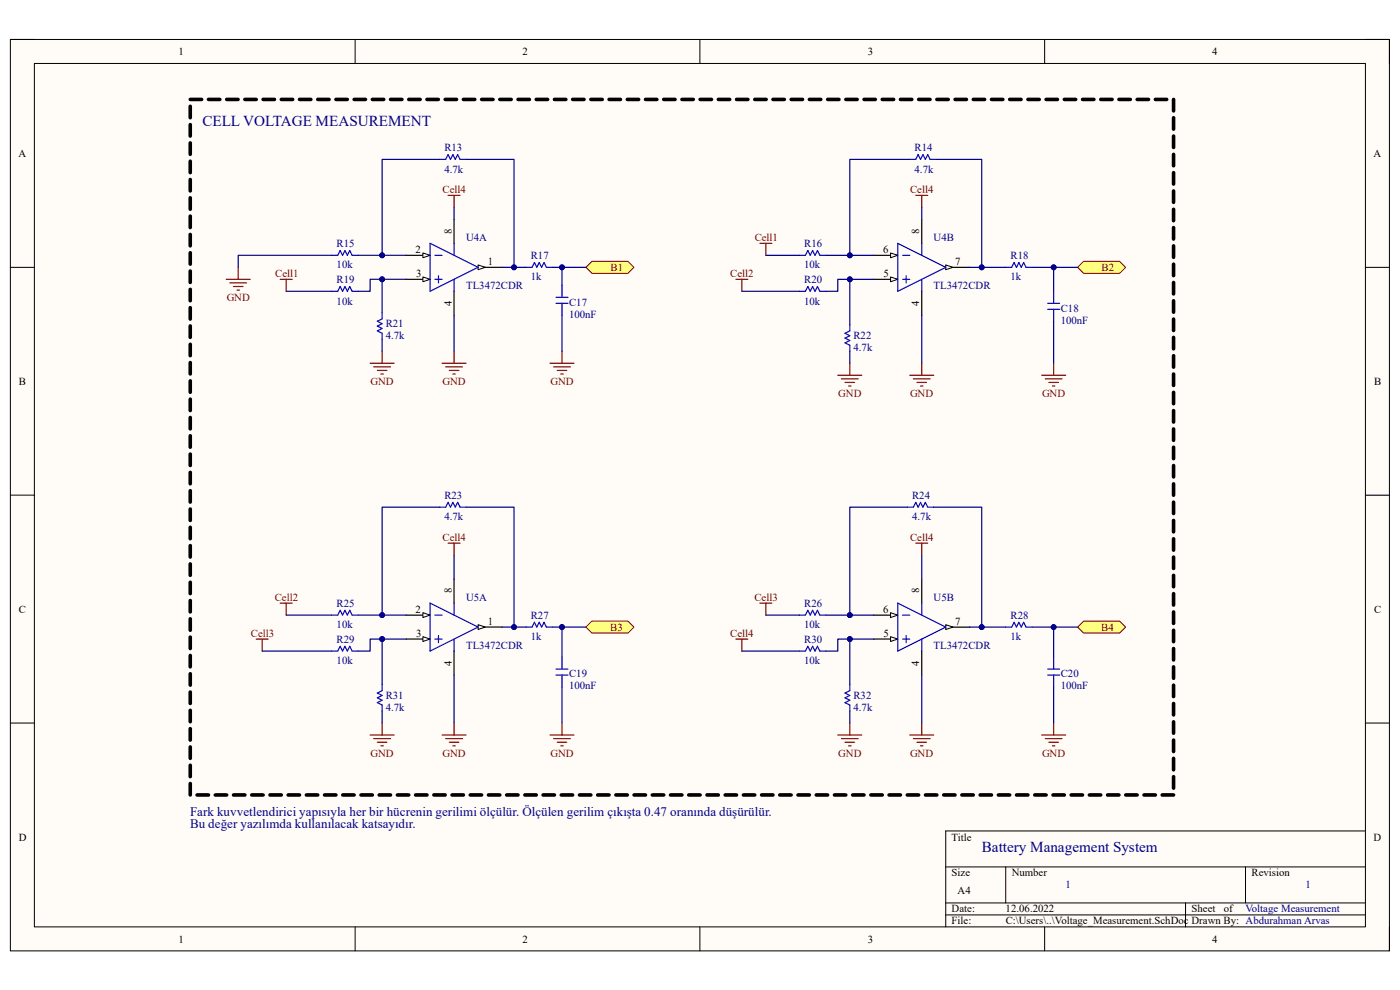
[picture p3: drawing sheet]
<svg xmlns="http://www.w3.org/2000/svg" width="297mm" height="210mm" viewBox="0 0 297 210" stroke-linecap="round" stroke-linejoin="round" font-family="sans-serif">
<path d="M2.2 8.4h292.6v193.3h-292.6z" fill-rule="evenodd" fill="#fffcf8"/>
<path d="M2.2 8.4h292.6v193.3h-292.6z" fill="none" stroke="#000" stroke-width=".21"/>
<path d="M7.3 13.5h282.4v183.1h-282.4z" fill-rule="evenodd" fill="#fffcf8"/>
<g fill="none" stroke="#000" stroke-width=".21">
<path d="M2.2 8.4h5.1M7.3 13.5h282.4v183.1h-282.4zM75.3 8.4v5.1M148.5 8.4v5.1M221.6 8.4v5.1M289.7 8.4h5.1v5.1M2.2 56.7h5.1M289.7 56.7h5.1M2.2 105h5.1M289.7 105.1h5.1M2.2 153.4h5.1M289.7 153.4h5.1"/>
<path d="M289.7 176.3h-89.1v20.3M75.3 196.6v5.1M148.5 196.6v5.1M200.6 183.9h89.1M200.6 191.5h89.1M200.6 194.1h89.1M213.4 183.9v7.6M221.6 196.6v5.1M251.5 191.5v5.1M264.2 183.9v7.6M294.8 196.6v5.1"/>
</g>
<path d="M101.4 56.7h5.1" fill="none" stroke="#000" stroke-width=".25"/>
<path d="M101.4 56.2l1.5 .5-1.5 .5z" fill="#f8fcff"/>
<path d="M101.4 56.2l1.5 .5-1.5 .5z" fill="none" stroke="#000" stroke-width=".21"/>
<path d="M86.2 59.3h5" fill="none" stroke="#000" stroke-width=".25"/>
<path d="M89.7 58.7l1.5 .6-1.5 .5z" fill="#f8fcff"/>
<path d="M89.7 58.7l1.5 .6-1.5 .5z" fill="none" stroke="#000" stroke-width=".21"/>
<path d="M86.2 54.2h5" fill="none" stroke="#000" stroke-width=".25"/>
<path d="M89.7 53.7l1.5 .5-1.5 .5z" fill="#f8fcff"/>
<path d="M89.7 53.7l1.5 .5-1.5 .5z" fill="none" stroke="#000" stroke-width=".21"/>
<path d="M91.2 51.6l10.2 5.1-10.2 5.1zM92.3 54.2h1.5M92.3 59.3h1.5M93 58.5v1.5M96.3 51.6v2.6M96.3 59.3v2.5" fill="none" stroke="#00f" stroke-width=".25"/>
<path d="M96.3 46.5v5.1M200.6 56.7h5.1M96.3 61.8v5.1" fill="none" stroke="#000" stroke-width=".25"/>
<path d="M200.6 56.2l1.6 .5-1.6 .5z" fill="#f8fcff"/>
<path d="M200.6 56.2l1.6 .5-1.6 .5z" fill="none" stroke="#000" stroke-width=".21"/>
<path d="M185.4 59.3h5.1" fill="none" stroke="#000" stroke-width=".25"/>
<path d="M188.9 58.7l1.6 .6-1.6 .5z" fill="#f8fcff"/>
<path d="M188.9 58.7l1.6 .6-1.6 .5z" fill="none" stroke="#000" stroke-width=".21"/>
<path d="M185.4 54.2h5.1" fill="none" stroke="#000" stroke-width=".25"/>
<path d="M188.9 53.7l1.6 .5-1.6 .5z" fill="#f8fcff"/>
<path d="M188.9 53.7l1.6 .5-1.6 .5z" fill="none" stroke="#000" stroke-width=".21"/>
<path d="M190.5 51.6l10.1 5.1-10.1 5.1zM191.5 54.2h1.5M191.5 59.3h1.5M192.2 58.5v1.5M195.5 51.6v2.6M195.5 59.3v2.5" fill="none" stroke="#00f" stroke-width=".25"/>
<path d="M195.5 46.5v5.1M195.5 61.8v5.1M101.4 133h5.1" fill="none" stroke="#000" stroke-width=".25"/>
<path d="M101.4 132.5l1.5 .5-1.5 .5z" fill="#f8fcff"/>
<path d="M101.4 132.5l1.5 .5-1.5 .5z" fill="none" stroke="#000" stroke-width=".21"/>
<path d="M86.2 135.6h5" fill="none" stroke="#000" stroke-width=".25"/>
<path d="M89.7 135.1l1.5 .5-1.5 .5z" fill="#f8fcff"/>
<path d="M89.7 135.1l1.5 .5-1.5 .5z" fill="none" stroke="#000" stroke-width=".21"/>
<path d="M86.2 130.5h5" fill="none" stroke="#000" stroke-width=".25"/>
<path d="M89.7 130l1.5 .5-1.5 .5z" fill="#f8fcff"/>
<path d="M89.7 130l1.5 .5-1.5 .5z" fill="none" stroke="#000" stroke-width=".21"/>
<path d="M91.2 127.9l10.2 5.1-10.2 5.1zM92.3 130.5h1.5M92.3 135.6h1.5M93 134.8v1.5M96.3 127.9v2.6M96.3 135.6v2.5" fill="none" stroke="#00f" stroke-width=".25"/>
<path d="M96.3 122.9v5M96.3 138.1v5.1M200.6 133h5.1" fill="none" stroke="#000" stroke-width=".25"/>
<path d="M200.6 132.5l1.6 .5-1.6 .5z" fill="#f8fcff"/>
<path d="M200.6 132.5l1.6 .5-1.6 .5z" fill="none" stroke="#000" stroke-width=".21"/>
<path d="M185.4 135.6h5.1" fill="none" stroke="#000" stroke-width=".25"/>
<path d="M188.9 135.1l1.6 .5-1.6 .5z" fill="#f8fcff"/>
<path d="M188.9 135.1l1.6 .5-1.6 .5z" fill="none" stroke="#000" stroke-width=".21"/>
<path d="M185.4 130.5h5.1" fill="none" stroke="#000" stroke-width=".25"/>
<path d="M188.9 130l1.6 .5-1.6 .5z" fill="#f8fcff"/>
<path d="M188.9 130l1.6 .5-1.6 .5z" fill="none" stroke="#000" stroke-width=".21"/>
<g fill="none" stroke="#00f" stroke-width=".25">
<path d="M93.3 33.8h1.3l.5-1 .5 1 .5-1 .5 1 .5-1 .5 1h1.3M193 33.8h1.3l.5-1 .5 1 .5-1 .5 1 .5-1 .5 1h1.3M70.4 54.2h1.3l.5-1.1 .5 1.1 .5-1.1 .5 1.1 .5-1.1 .5 1.1h1.3M111.6 56.7h1.3l.5-1 .5 1 .5-1 .5 1 .5-1 .5 1h1.3M169.6 54.2h1.3l.5-1.1 .5 1.1 .5-1.1 .5 1.1 .5-1.1 .5 1.1h1.3M213.4 56.7h1.2l.5-1 .5 1 .6-1 .5 1 .5-1 .5 1h1.3M70.4 61.8h1.3l.5-1 .5 1 .5-1 .5 1 .5-1 .5 1h1.3M81.1 66.4v1.2l-1.1 .6 1.1 .5-1.1 .5 1.1 .5-1.1 .5 1.1 .5v1.3M118 64.3h2.5M118 63.1h2.5M119.2 60.5v2.6M119.2 64.3v2.6"/>
<path d="M169.6 61.8h1.3l.5-1 .5 1 .5-1 .5 1 .5-1 .5 1h1.3M180.3 68.9v1.3l-1 .5 1 .5-1 .5 1 .5-1 .5 1 .5v1.3M222.3 65.6h2.5M222.3 64.3h2.5M223.5 61.8v2.5M223.5 65.6v2.6M93.3 107.6h1.3l.5-1 .5 1 .5-1 .5 1 .5-1 .5 1h1.3M192.5 107.6h1.3l.5-1 .5 1 .5-1 .5 1 .5-1 .5 1h1.3M70.4 130.5h1.3l.5-1 .5 1 .5-1 .5 1 .5-1 .5 1h1.3M70.4 138.1h1.3l.5-1 .5 1 .5-1 .5 1 .5-1 .5 1h1.3M111.6 133h1.3l.5-1 .5 1 .5-1 .5 1 .5-1 .5 1h1.3M119.2 139.4v2.5"/>
<path d="M169.6 130.5h1.3l.5-1 .5 1 .5-1 .5 1 .5-1 .5 1h1.3M169.6 138.1h1.3l.5-1 .5 1 .5-1 .5 1 .5-1 .5 1h1.3M190.5 127.9l10.1 5.1-10.1 5.1zM191.5 130.5h1.5M191.5 135.6h1.5M192.2 134.8v1.5M195.5 127.9v2.6M195.5 135.6v2.5M213.4 133h1.2l.5-1 .5 1 .6-1 .5 1 .5-1 .5 1h1.3M223.5 139.4v2.5M81.1 145.2v1.3l-1 .5 1 .5-1 .5 1 .5-1 .6 1 .5v1.2M118 143.2h2.5"/>
<path d="M118 141.9h2.5M119.2 143.2v2.5M180.3 145.2v1.3l-1 .5 1 .5-1 .5 1 .5-1 .6 1 .5v1.2M222.3 143.2h2.5M222.3 141.9h2.5M223.5 143.2v2.6"/>
</g>
<path d="M195.5 122.9v5M195.5 138.1v5.1" fill="none" stroke="#000" stroke-width=".25"/>
<g fill="none" stroke="#800000" stroke-width=".25">
<path d="M48 59.3h5.1M50.5 56.7v2.6M59.4 59.3h2.6M60.7 59.3v2.5M95.1 41.4h2.5M96.3 41.4v2.6M156.1 59.3h2.6M157.4 59.3v2.5M161.2 51.6h2.5M162.5 51.6v2.6M194.3 41.4h2.5M195.5 41.4v2.6"/>
<path d="M48.8 60h3.5M49.5 60.8h2.1M50.3 61.5h.5M78.5 77.1h5.1M79.3 77.8h3.5M80 78.6h2.1M80.8 79.3h.5M81.1 74.5v2.6M93.8 77.1h5.1M94.6 77.8h3.5M95.3 78.6h2.1M96.1 79.3h.5"/>
<path d="M96.3 74.5v2.6M116.7 77.1h5.1M117.4 77.8h3.6M118.2 78.6h2M119 79.3h.5M119.2 74.5v2.6M177.7 79.6h5.1M180.3 77.1v2.5M193 79.6h5.1M195.5 77.1v2.5M221 79.6h5.1M223.5 77.1v2.5"/>
<path d="M178.5 80.4h3.6M179.3 81.1h2M180 81.9h.5M193.8 80.4h3.5M194.5 81.1h2.1M195.3 81.9h.5M221.8 80.4h3.5M222.5 81.1h2M223.3 81.9h.5M95.1 115.2h2.5M96.3 115.2v2.6M194.3 115.2h2.5"/>
<path d="M195.5 115.2v2.6M54.4 135.6h2.5M55.6 135.6v2.5M59.4 127.9h2.6M60.7 127.9v2.6M156.1 135.6h2.6M157.4 135.6v2.5M161.2 127.9h2.5M162.5 127.9v2.6M78.5 155.9h5.1M79.3 156.7h3.5M80.1 157.5h2"/>
<path d="M80.8 158.2h.5M81.1 153.4v2.5M93.8 155.9h5.1M94.6 156.7h3.5M95.3 157.5h2.1M96.1 158.2h.5M96.3 153.4v2.5M116.7 155.9h5.1M117.4 156.7h3.6M118.2 157.5h2M119 158.2h.5M119.2 153.4v2.5"/>
<path d="M177.7 155.9h5.1M178.5 156.7h3.6M179.3 157.5h2M180 158.2h.5M180.3 153.4v2.5M193 155.9h5.1M193.8 156.7h3.5M194.5 157.5h2.1M195.3 158.2h.5M195.5 153.4v2.5M221 155.9h5.1M221.8 156.7h3.5"/>
<path d="M222.5 157.5h2M223.3 158.2h.5M223.5 153.4v2.5"/>
</g>
<path d="M125.6 55.4h7.6l1.3 1.3-1.3 1.3h-7.6l-1.3-1.3z" fill-rule="evenodd" fill="#ffff80"/>
<path d="M125.6 55.4h7.6l1.3 1.3-1.3 1.3h-7.6l-1.3-1.3z" fill="none" stroke="#800000" stroke-width=".21"/>
<path d="M229.9 55.4h7.6l1.3 1.3-1.3 1.3h-7.6l-1.3-1.3z" fill-rule="evenodd" fill="#ffff80"/>
<path d="M229.9 55.4h7.6l1.3 1.3-1.3 1.3h-7.6l-1.3-1.3z" fill="none" stroke="#800000" stroke-width=".21"/>
<path d="M124.3 133l1.3-1.2h7.6l1.3 1.2-1.3 1.3h-7.6z" fill-rule="evenodd" fill="#ffff80"/>
<path d="M124.3 133l1.3-1.2h7.6l1.3 1.2-1.3 1.3h-7.6z" fill="none" stroke="#800000" stroke-width=".21"/>
<path d="M229.9 131.8h7.6l1.3 1.2-1.3 1.3h-7.6l-1.3-1.3z" fill-rule="evenodd" fill="#ffff80"/>
<path d="M229.9 131.8h7.6l1.3 1.2-1.3 1.3h-7.6l-1.3-1.3z" fill="none" stroke="#800000" stroke-width=".21"/>
<path d="M93.3 33.8h-12.2v20.4" fill="none" stroke="#000080" stroke-width=".25"/>
<circle cx="81.1" cy="54.2" r=".51" fill="#000080"/>
<circle cx="81.1" cy="54.2" r=".51" fill="none" stroke="#000080" stroke-width=".21"/>
<path d="M98.9 33.8h10.2v22.9" fill="none" stroke="#000080" stroke-width=".25"/>
<circle cx="109" cy="56.7" r=".51" fill="#000080"/>
<circle cx="109" cy="56.7" r=".51" fill="none" stroke="#000080" stroke-width=".21"/>
<path d="M81.1 59.3v7.1" fill="none" stroke="#000080" stroke-width=".25"/>
<circle cx="81.1" cy="59.2" r=".51" fill="#000080"/>
<circle cx="81.1" cy="59.2" r=".51" fill="none" stroke="#000080" stroke-width=".21"/>
<path d="M193 33.8h-12.7v20.4" fill="none" stroke="#000080" stroke-width=".25"/>
<circle cx="180.3" cy="54.2" r=".51" fill="#000080"/>
<circle cx="180.3" cy="54.2" r=".51" fill="none" stroke="#000080" stroke-width=".21"/>
<path d="M180.3 59.3v9.6" fill="none" stroke="#000080" stroke-width=".25"/>
<circle cx="180.3" cy="59.3" r=".51" fill="#000080"/>
<circle cx="180.3" cy="59.3" r=".51" fill="none" stroke="#000080" stroke-width=".21"/>
<path d="M192.5 107.6h-12.2v22.9h5.1" fill="none" stroke="#000080" stroke-width=".25"/>
<circle cx="180.3" cy="130.5" r=".51" fill="#000080"/>
<circle cx="180.3" cy="130.5" r=".51" fill="none" stroke="#000080" stroke-width=".21"/>
<path d="M175.2 130.5h5.1" fill="none" stroke="#000080" stroke-width=".25"/>
<circle cx="180.3" cy="130.5" r=".51" fill="#000080"/>
<circle cx="180.3" cy="130.5" r=".51" fill="none" stroke="#000080" stroke-width=".21"/>
<path d="M180.3 135.6v9.6" fill="none" stroke="#000080" stroke-width=".25"/>
<circle cx="180.3" cy="135.6" r=".51" fill="#000080"/>
<circle cx="180.3" cy="135.6" r=".51" fill="none" stroke="#000080" stroke-width=".21"/>
<path d="M93.3 107.6h-12.2v22.9" fill="none" stroke="#000080" stroke-width=".25"/>
<circle cx="81.1" cy="130.5" r=".51" fill="#000080"/>
<circle cx="81.1" cy="130.5" r=".51" fill="none" stroke="#000080" stroke-width=".21"/>
<path d="M98.9 107.6h10.2v25.4h-2.6" fill="none" stroke="#000080" stroke-width=".25"/>
<circle cx="109" cy="133" r=".51" fill="#000080"/>
<circle cx="109" cy="133" r=".51" fill="none" stroke="#000080" stroke-width=".21"/>
<path d="M109.1 133h2.5" fill="none" stroke="#000080" stroke-width=".25"/>
<circle cx="109" cy="133" r=".51" fill="#000080"/>
<circle cx="109" cy="133" r=".51" fill="none" stroke="#000080" stroke-width=".21"/>
<path d="M81.1 135.6v9.6" fill="none" stroke="#000080" stroke-width=".25"/>
<circle cx="81.1" cy="135.6" r=".51" fill="#000080"/>
<circle cx="81.1" cy="135.6" r=".51" fill="none" stroke="#000080" stroke-width=".21"/>
<path d="M198.1 107.6h10.2v25.4h-2.6" fill="none" stroke="#000080" stroke-width=".25"/>
<circle cx="208.3" cy="133" r=".51" fill="#000080"/>
<circle cx="208.3" cy="133" r=".51" fill="none" stroke="#000080" stroke-width=".21"/>
<path d="M208.3 133h5.1" fill="none" stroke="#000080" stroke-width=".25"/>
<circle cx="208.3" cy="133" r=".51" fill="#000080"/>
<circle cx="208.3" cy="133" r=".51" fill="none" stroke="#000080" stroke-width=".21"/>
<path d="M198.6 33.8h9.7v22.9h5.1" fill="none" stroke="#000080" stroke-width=".25"/>
<circle cx="208.3" cy="56.7" r=".51" fill="#000080"/>
<circle cx="208.3" cy="56.7" r=".51" fill="none" stroke="#000080" stroke-width=".21"/>
<path d="M205.7 56.7h2.6" fill="none" stroke="#000080" stroke-width=".25"/>
<circle cx="208.3" cy="56.7" r=".51" fill="#000080"/>
<circle cx="208.3" cy="56.7" r=".51" fill="none" stroke="#000080" stroke-width=".21"/>
<g fill="none" stroke="#000080" stroke-width=".25">
<path d="M70.4 54.2h-19.9v2.5M96.3 44v2.5M162.5 54.2h7.1M195.5 44v2.5M219 56.7h4.5v5.1M60.7 61.8h9.7M81.1 72v2.5M96.3 66.9v7.6M157.4 61.8h12.2M180.3 74.5v2.6M195.5 66.9v10.2M96.3 117.8v5.1"/>
<path d="M195.5 117.8v5.1M55.6 138.1h14.8M60.7 130.5h9.7M157.4 138.1h12.2M162.5 130.5h7.1M81.1 150.8v2.6M96.3 143.2v10.2M180.3 150.8v2.6M195.5 143.2v10.2"/>
</g>
<circle cx="223.5" cy="56.7" r=".51" fill="#000080"/>
<circle cx="223.5" cy="56.7" r=".51" fill="none" stroke="#000080" stroke-width=".21"/>
<path d="M219 133h4.5v6.4" fill="none" stroke="#000080" stroke-width=".25"/>
<circle cx="223.5" cy="133" r=".51" fill="#000080"/>
<circle cx="223.5" cy="133" r=".51" fill="none" stroke="#000080" stroke-width=".21"/>
<path d="M117.2 56.7h2v3.8" fill="none" stroke="#000080" stroke-width=".25"/>
<circle cx="119.2" cy="56.7" r=".51" fill="#000080"/>
<circle cx="119.2" cy="56.7" r=".51" fill="none" stroke="#000080" stroke-width=".21"/>
<path d="M117.2 133h2v6.4" fill="none" stroke="#000080" stroke-width=".25"/>
<circle cx="119.2" cy="133" r=".51" fill="#000080"/>
<circle cx="119.2" cy="133" r=".51" fill="none" stroke="#000080" stroke-width=".21"/>
<path d="M119.2 56.7h5.1M119.2 66.9v7.6M223.5 68.2v8.9M119.2 145.7v7.7M223.5 145.8v7.6" fill="none" stroke="#000080" stroke-width=".25"/>
<circle cx="119.2" cy="56.7" r=".51" fill="#000080"/>
<circle cx="119.2" cy="56.7" r=".51" fill="none" stroke="#000080" stroke-width=".21"/>
<path d="M119.2 133h5.1" fill="none" stroke="#000080" stroke-width=".25"/>
<circle cx="119.2" cy="133" r=".51" fill="#000080"/>
<circle cx="119.2" cy="133" r=".51" fill="none" stroke="#000080" stroke-width=".21"/>
<path d="M223.5 133h5.1" fill="none" stroke="#000080" stroke-width=".25"/>
<circle cx="223.5" cy="133" r=".51" fill="#000080"/>
<circle cx="223.5" cy="133" r=".51" fill="none" stroke="#000080" stroke-width=".21"/>
<path d="M223.5 56.7h5.1" fill="none" stroke="#000080" stroke-width=".25"/>
<circle cx="223.5" cy="56.7" r=".51" fill="#000080"/>
<circle cx="223.5" cy="56.7" r=".51" fill="none" stroke="#000080" stroke-width=".21"/>
<path d="M86.2 135.6h-7.7v2.5h-2.5" fill="none" stroke="#000080" stroke-width=".25"/>
<circle cx="81.1" cy="135.6" r=".51" fill="#000080"/>
<circle cx="81.1" cy="135.6" r=".51" fill="none" stroke="#000080" stroke-width=".21"/>
<path d="M76 130.5h10.2" fill="none" stroke="#000080" stroke-width=".25"/>
<circle cx="81.1" cy="130.5" r=".51" fill="#000080"/>
<circle cx="81.1" cy="130.5" r=".51" fill="none" stroke="#000080" stroke-width=".21"/>
<path d="M86.2 59.3h-7.7v2.5h-2.5" fill="none" stroke="#000080" stroke-width=".25"/>
<circle cx="81.1" cy="59.2" r=".51" fill="#000080"/>
<circle cx="81.1" cy="59.2" r=".51" fill="none" stroke="#000080" stroke-width=".21"/>
<path d="M76 54.2h10.2" fill="none" stroke="#000080" stroke-width=".25"/>
<circle cx="81.1" cy="54.2" r=".51" fill="#000080"/>
<circle cx="81.1" cy="54.2" r=".51" fill="none" stroke="#000080" stroke-width=".21"/>
<path d="M106.5 56.7h5.1" fill="none" stroke="#000080" stroke-width=".25"/>
<circle cx="109" cy="56.7" r=".51" fill="#000080"/>
<circle cx="109" cy="56.7" r=".51" fill="none" stroke="#000080" stroke-width=".21"/>
<path d="M185.4 135.6h-7.7v2.5h-2.5" fill="none" stroke="#000080" stroke-width=".25"/>
<circle cx="180.3" cy="135.6" r=".51" fill="#000080"/>
<circle cx="180.3" cy="135.6" r=".51" fill="none" stroke="#000080" stroke-width=".21"/>
<path d="M185.4 59.3h-7.7v2.5h-2.5" fill="none" stroke="#000080" stroke-width=".25"/>
<circle cx="180.3" cy="59.3" r=".51" fill="#000080"/>
<circle cx="180.3" cy="59.3" r=".51" fill="none" stroke="#000080" stroke-width=".21"/>
<path d="M175.2 54.2h10.2" fill="none" stroke="#000080" stroke-width=".25"/>
<circle cx="180.3" cy="54.2" r=".51" fill="#000080"/>
<circle cx="180.3" cy="54.2" r=".51" fill="none" stroke="#000080" stroke-width=".21"/>
<g fill="none" stroke="#000" stroke-width=".76">
<path d="M40.4 22.5v2.5M40.4 26.4v2.5M40.4 30.3v2.4M40.4 34.2v2.4M40.4 38.1v2.4M40.4 21.1h2.4M44.2 21.1h2.4M48.1 21.1h2.4M52 21.1h2.4M55.8 21.1h2.4M59.7 21.1h2.4M63.5 21.1h2.5"/>
<path d="M67.4 21.1h2.4M71.3 21.1h2.4M75.1 21.1h2.4M79 21.1h2.4M82.9 21.1h2.4M86.7 21.1h2.4M90.6 21.1h2.4M94.4 21.1h2.5M98.3 21.1h2.4M102.2 21.1h2.4M106 21.1h2.5M109.9 21.1h2.4"/>
<path d="M113.8 21.1h2.4M117.6 21.1h2.4M121.5 21.1h2.4M125.4 21.1h2.4M129.2 21.1h2.4M133.1 21.1h2.4M136.9 21.1h2.5M140.8 21.1h2.4M144.7 21.1h2.4M148.5 21.1h2.4M152.4 21.1h2.4M156.3 21.1h2.4"/>
<path d="M160.1 21.1h2.4M164 21.1h2.4M167.8 21.1h2.5M171.7 21.1h2.4M175.6 21.1h2.4M179.4 21.1h2.5M183.3 21.1h2.4M187.2 21.1h2.4M191 21.1h2.4M194.9 21.1h2.4M198.8 21.1h2.4M202.6 21.1h2.4"/>
<path d="M206.5 21.1h2.4M210.3 21.1h2.5M214.2 21.1h2.4M218.1 21.1h2.4M221.9 21.1h2.4M225.8 21.1h2.4M229.7 21.1h2.4M233.5 21.1h2.4M237.4 21.1h2.4M241.2 21.1h2.5M245.1 21.1h2.4M249 21.1v2.4"/>
<path d="M249 25v2.4M249 28.9v2.4M249 32.7v2.5M249 36.6v2.5M40.4 42v2.4M40.4 45.8v2.5M40.4 49.7v2.5M40.4 53.6v2.4M40.4 57.5v2.4M249 40.5v2.4M249 44.4v2.4M249 48.3v2.4"/>
<path d="M249 52.2v2.4M249 56v2.5M249 59.9v2.5M40.4 61.4v2.4M40.4 65.3v2.4M40.4 69.1v2.5M40.4 73v2.5M40.4 76.9v2.4M249 63.8v2.4M249 67.7v2.4M249 71.6v2.4M249 75.5v2.4"/>
<path d="M249 79.3v2.5M40.4 80.8v2.4M40.4 84.7v2.4M40.4 88.6v2.4M40.4 92.4v2.5M40.4 96.3v2.5M249 83.2v2.5M249 87.1v2.4M249 91v2.4M249 94.9v2.4M249 98.8v2.4M40.4 100.2v2.4"/>
<path d="M40.4 104.1v2.4M40.4 108v2.4M40.4 111.9v2.4M40.4 115.7v2.5M40.4 119.6v2.4M249 102.6v2.5M249 106.5v2.4M249 110.4v2.4M249 114.3v2.4M249 118.2v2.4M40.4 123.5v2.4M40.4 127.4v2.4"/>
<path d="M40.4 131.3v2.4M40.4 135.2v2.4M40.4 139v2.5M249 122v2.5M249 125.9v2.5M249 129.8v2.4M249 133.7v2.4M249 137.6v2.4M40.4 142.9v2.4M40.4 146.8v2.4M40.4 150.7v2.4M40.4 154.6v2.4"/>
<path d="M40.4 158.5v2.4M249 141.5v2.4M249 145.4v2.4M249 149.2v2.5M249 153.1v2.4M249 157v2.4M40.4 162.3v2.5M40.4 166.2v2.4M41.8 168.6h2.4M45.7 168.6h2.4M49.5 168.6h2.5M53.4 168.6h2.4"/>
<path d="M57.3 168.6h2.4M61.1 168.6h2.4M65 168.6h2.4M68.9 168.6h2.4M72.7 168.6h2.4M76.6 168.6h2.4M80.4 168.6h2.5M84.3 168.6h2.4M88.2 168.6h2.4M92 168.6h2.4M95.9 168.6h2.4M99.8 168.6h2.4"/>
<path d="M103.6 168.6h2.4M107.5 168.6h2.4M111.3 168.6h2.5M115.2 168.6h2.4M119.1 168.6h2.4M122.9 168.6h2.5M126.8 168.6h2.4M130.7 168.6h2.4M134.5 168.6h2.4M138.4 168.6h2.4M142.3 168.6h2.4M146.1 168.6h2.4"/>
<path d="M150 168.6h2.4M153.8 168.6h2.5M157.7 168.6h2.4M161.6 168.6h2.4M165.4 168.6h2.4M169.3 168.6h2.4M173.2 168.6h2.4M177 168.6h2.4M180.9 168.6h2.4M184.8 168.6h2.4M188.6 168.6h2.4M192.5 168.6h2.4"/>
<path d="M196.3 168.6h2.5M200.2 168.6h2.4M204.1 168.6h2.4M207.9 168.6h2.4M211.8 168.6h2.4M215.7 168.6h2.4M219.5 168.6h2.4M223.4 168.6h2.4M227.2 168.6h2.5M231.1 168.6h2.4M235 168.6h2.4M238.8 168.6h2.4"/>
<path d="M242.7 168.6h2.4M246.6 168.6h2.4M249 160.9v2.4M249 164.8v2.4"/>
</g>
<g font-size="3.2" fill="#000080">
<text x="42.9" y="26.8">CELL VOLTAGE MEASUREMENT</text>
<text x="208.3" y="180.6">Battery Management System</text>
</g>
<g font-size="2.8" fill="#000080">
<text x="40.3" y="173.1">Fark kuvvetlendirici yapısıyla her bir hücrenin gerilimi ölçülür. Ölçülen gerilim çıkışta 0.47 oranında düşürülür.</text>
<text x="40.3" y="175.6">Bu değer yazılımda kullanılacak katsayıdır.</text>
</g>
<g font-size="2.3">
<text x="37.9" y="11.7">1</text>
<text x="110.9" y="11.7">2</text>
<text x="184.1" y="11.7">3</text>
<text x="257.1" y="11.7">4</text>
<text x="3.9" y="33.3">A</text>
<text x="291.4" y="33.3">A</text>
<text x="88.1" y="53.6">2</text>
<text x="95.8" y="49.6" transform="rotate(-90 95.8 49.6)">8</text>
<text x="187.4" y="53.6">6</text>
<text x="195" y="49.6" transform="rotate(-90 195 49.6)">8</text>
<text x="88.3" y="58.7">3</text>
<text x="103.5" y="56.2">1</text>
<text x="187.4" y="58.7">5</text>
<text x="202.6" y="56.2">7</text>
<text x="95.8" y="64.9" transform="rotate(-90 95.8 64.9)">4</text>
<text x="195" y="64.9" transform="rotate(-90 195 64.9)">4</text>
<text x="4" y="81.6">B</text>
<text x="291.5" y="81.6">B</text>
<text x="95.8" y="125.9" transform="rotate(-90 95.8 125.9)">8</text>
<text x="195" y="125.9" transform="rotate(-90 195 125.9)">8</text>
<text x="4" y="130">C</text>
<text x="88.1" y="130">2</text>
<text x="187.4" y="130">6</text>
<text x="291.5" y="130">C</text>
<text x="88.3" y="135">3</text>
<text x="103.5" y="132.5">1</text>
<text x="187.4" y="135">5</text>
<text x="202.6" y="132.5">7</text>
<text x="95.8" y="141.2" transform="rotate(-90 95.8 141.2)">4</text>
<text x="195" y="141.2" transform="rotate(-90 195 141.2)">4</text>
<text x="4" y="178.3">D</text>
<text x="201.9" y="178.3">Title</text>
<text x="291.4" y="178.3">D</text>
<text x="201.9" y="185.9">Size</text>
<text x="214.6" y="185.9">Number</text>
<text x="265.5" y="185.9">Revision</text>
<text x="203.2" y="189.7">A4</text>
<text x="201.9" y="193.5">Date:</text>
<text x="201.9" y="196.1">File:</text>
<text x="213.3" y="193.5">12.06.2022</text>
<text x="213.4" y="196.1">C:\Users\..\Voltage_Measurement.SchDoc Drawn By: Abdurahman Arvas</text>
<text x="252.8" y="193.5">Sheet</text>
<text x="259.6" y="193.5">of</text>
<text x="37.9" y="199.9">1</text>
<text x="110.9" y="199.9">2</text>
<text x="184.1" y="199.9">3</text>
<text x="257.1" y="199.9">4</text>
</g>
<g font-size="2.3" fill="#000080">
<text x="94.3" y="32">R13</text>
<text x="194" y="32">R14</text>
<text x="94.3" y="36.6">4.7k</text>
<text x="194" y="36.6">4.7k</text>
<text x="71.4" y="52.4">R15</text>
<text x="98.9" y="51.1">U4A</text>
<text x="170.6" y="52.4">R16</text>
<text x="198.1" y="51.1">U4B</text>
<text x="71.4" y="56.9">10k</text>
<text x="71.4" y="60">R19</text>
<text x="112.6" y="54.9">R17</text>
<text x="112.6" y="59.5">1k</text>
<text x="170.6" y="56.9">10k</text>
<text x="170.6" y="60">R20</text>
<text x="214.4" y="54.9">R18</text>
<text x="214.4" y="59.5">1k</text>
<text x="71.4" y="64.6">10k</text>
<text x="98.9" y="61.3">TL3472CDR</text>
<text x="120.7" y="64.9">C17</text>
<text x="170.6" y="64.6">10k</text>
<text x="198.1" y="61.3">TL3472CDR</text>
<text x="81.8" y="69.4">R21</text>
<text x="81.8" y="72">4.7k</text>
<text x="120.7" y="67.4">100nF</text>
<text x="181.1" y="72">R22</text>
<text x="225" y="66.1">C18</text>
<text x="225" y="68.7">100nF</text>
<text x="181.1" y="74.5">4.7k</text>
<text x="94.3" y="105.8">R23</text>
<text x="193.5" y="105.8">R24</text>
<text x="94.3" y="110.4">4.7k</text>
<text x="193.5" y="110.4">4.7k</text>
<text x="71.4" y="128.7">R25</text>
<text x="98.9" y="127.4">U5A</text>
<text x="112.6" y="131.2">R27</text>
<text x="170.6" y="128.7">R26</text>
<text x="198.1" y="127.4">U5B</text>
<text x="214.4" y="131.2">R28</text>
<text x="71.4" y="133.3">10k</text>
<text x="71.4" y="136.3">R29</text>
<text x="98.9" y="137.6">TL3472CDR</text>
<text x="112.6" y="135.8">1k</text>
<text x="170.6" y="133.3">10k</text>
<text x="170.6" y="136.3">R30</text>
<text x="198.1" y="137.6">TL3472CDR</text>
<text x="214.4" y="135.8">1k</text>
<text x="71.4" y="140.9">10k</text>
<text x="120.7" y="143.7">C19</text>
<text x="170.6" y="140.9">10k</text>
<text x="225" y="143.7">C20</text>
<text x="81.8" y="148.3">R31</text>
<text x="120.7" y="146.3">100nF</text>
<text x="181.1" y="148.3">R32</text>
<text x="225" y="146.3">100nF</text>
<text x="81.8" y="150.8">4.7k</text>
<text x="181.1" y="150.8">4.7k</text>
<text x="226.1" y="188.5">1</text>
<text x="276.9" y="188.5">1</text>
<text x="264.2" y="193.5">Voltage Measurement</text>
</g>
<g font-size="2.3" fill="#800000">
<text x="93.9" y="40.9">Cell4</text>
<text x="193.1" y="40.9">Cell4</text>
<text x="160.1" y="51.1">Cell1</text>
<text x="58.4" y="58.7">Cell1</text>
<text x="129.5" y="57.4">B1</text>
<text x="154.9" y="58.7">Cell2</text>
<text x="233.7" y="57.4">B2</text>
<text x="48.1" y="63.8">GND</text>
<text x="78.6" y="81.6">GND</text>
<text x="93.9" y="81.6">GND</text>
<text x="116.8" y="81.6">GND</text>
<text x="177.8" y="84.2">GND</text>
<text x="193.1" y="84.2">GND</text>
<text x="221.1" y="84.2">GND</text>
<text x="93.9" y="114.7">Cell4</text>
<text x="193.1" y="114.7">Cell4</text>
<text x="58.3" y="127.4">Cell2</text>
<text x="160.1" y="127.4">Cell3</text>
<text x="53.2" y="135">Cell3</text>
<text x="129.5" y="133.8">B3</text>
<text x="154.9" y="135">Cell4</text>
<text x="233.6" y="133.8">B4</text>
<text x="78.6" y="160.5">GND</text>
<text x="93.9" y="160.5">GND</text>
<text x="116.8" y="160.5">GND</text>
<text x="177.8" y="160.5">GND</text>
<text x="193.1" y="160.5">GND</text>
<text x="221.1" y="160.5">GND</text>
</g>
</svg>
